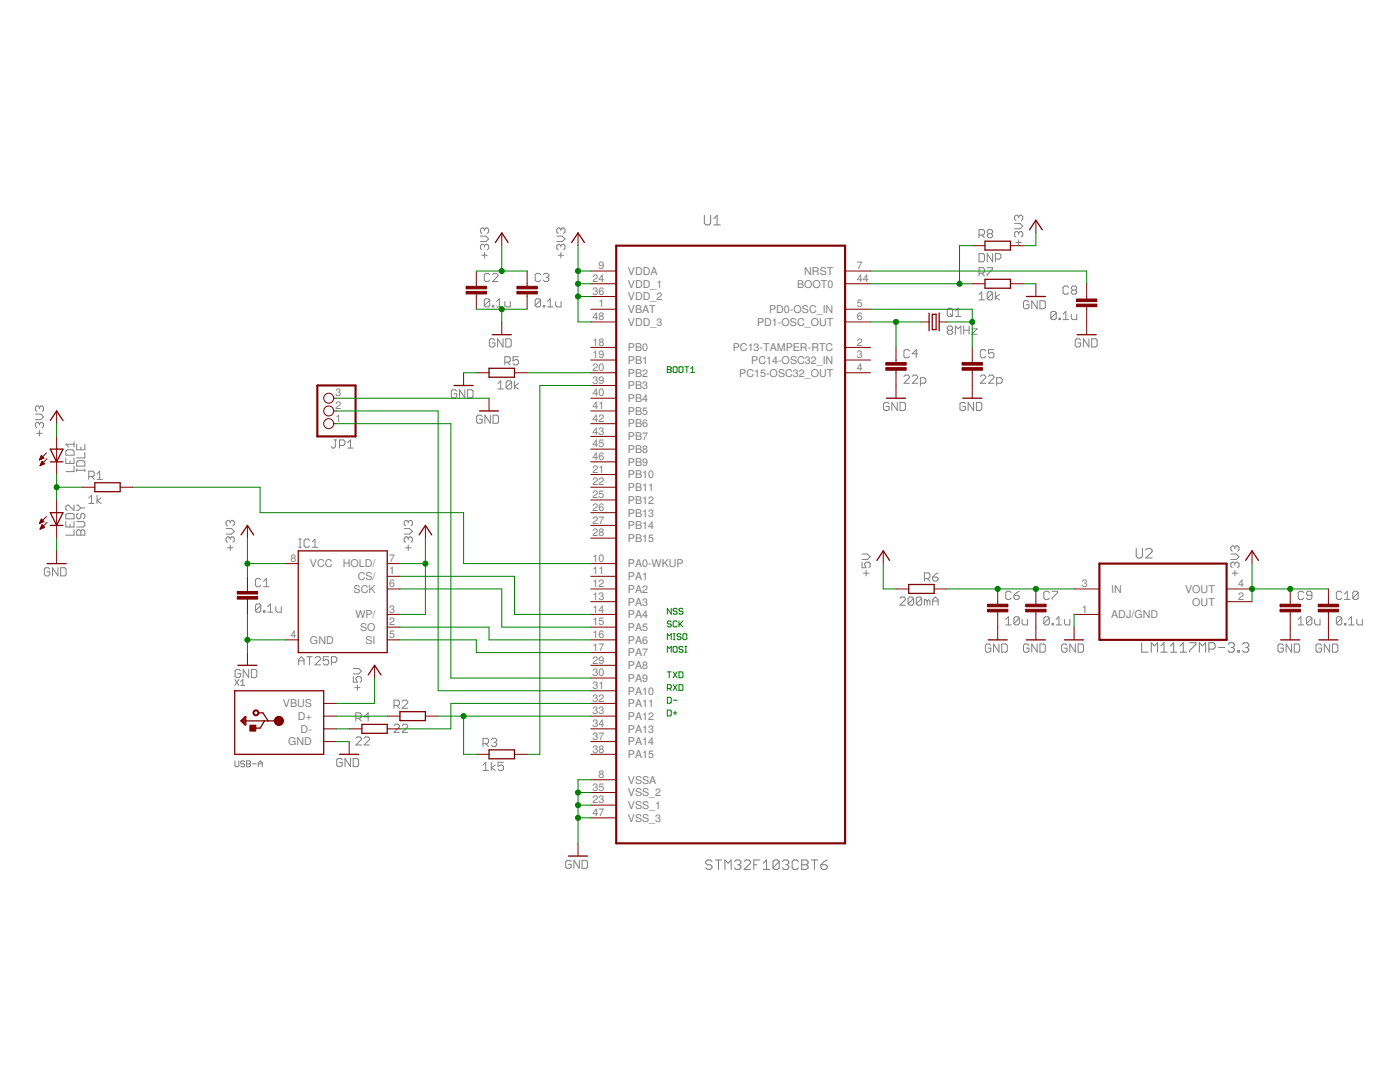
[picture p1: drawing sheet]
<svg xmlns="http://www.w3.org/2000/svg" width="279mm" height="216mm" viewBox="0 0 279 216" stroke-linecap="round" stroke-linejoin="round" font-family="sans-serif">
<g fill="none" stroke="#808080" stroke-width=".2">
<path d="M95.9 47.1h1.1l.5 .6-.5 .5h-1.1M96.2 50.9h1M96.7 45.8v.2M96.7 49v.3M96.7 50.4v1.1M96.7 49l-.3-.3h-.2l-.3 .3v.6l.3 .2M96.7 45.8l-.3-.3h-.2l-.3 .3v.5l.3 .3M96.7 49l.3-.3h.2l.3 .3v.6l-.3 .2M96.7 45.8l.3-.3h.2l.3 .3v.5l-.3 .3M97.7 54.8l-.2-.3h-.6l-.3 .3v1.1l.3 .3h.6l.2-.3M97.7 59.9l-.2-.3h-.6l-.3 .3v1.1M97.7 59.9v1.1l-.2 .2h-.6l-.3-.2"/>
<path d="M97.7 59.9l-1.1 1.1M98.3 54.8l.3-.3h.5l.3 .3v.3l-1.1 1.1h1.1M107.9 59.9l-.3-.3h-.5l-.3 .3v1.1M107.9 59.9v1.1l-.3 .2h-.5l-.3-.2M107.9 54.8l-.3-.3h-.5l-.3 .3v1.1l.3 .3h.5l.3-.3M107.9 59.9l-1.1 1.1M108.4 54.8l.3-.3h.6l.2 .3v.3l-.2 .3M109 55.4h.3M109.3 55.4l.2 .2v.3l-.2 .3h-.6l-.3-.3M111.1 47.1h1.1l.6 .6-.6 .5h-1.1M111.4 50.9h1.1M111.9 49l-.2-.3h-.3l-.3 .3v.6l.3 .2"/>
<path d="M111.9 49l.3-.3h.3l.3 .3v.6l-.3 .2M111.9 45.8l-.2-.3h-.3l-.3 .3v.5l.3 .3M111.9 45.8l.3-.3h.3l.3 .3v.5l-.3 .3M111.9 45.8v.2M111.9 49v.3M111.9 50.4v1.1M195.4 58.8l.5-.6v1.6M195.4 50.6h.8l.3 .3v1.1l-.3 .2h-.8zM195.4 59.8h1.1M195.4 46.9h.8l.3-.3v-.5l-.3-.3h-.8v1.6M195.4 54.5h.8l.3-.3v-.5l-.3-.3h-.8v1.7M195.9 54.5l.6 .6"/>
<path d="M195.9 46.9l.6 .5M197 53.4h1.1v.3l-1.1 1.1v.3M197.3 46.6l-.3-.2v-.3l.3-.3h.5l.3 .3v.3l-.3 .2M197.3 46.6l-.3 .3v.3l.3 .2h.5l.3-.2v-.3l-.3-.3M197.3 46.6h.5M198.1 58.5v1.1l-.3 .2h-.5l-.3-.2M198.1 50.6v1.6l-1.1-1.6v1.6M198.1 58.5l-.3-.3h-.5l-.3 .3v1.1M198.1 58.5l-1.1 1.1M198.6 51.7h.9l.2-.3v-.5l-.2-.3h-.9v1.6M198.6 58.2v1.6M199.5 58.8l-.9 .5 .9 .5"/>
<path d="M202.5 44.6h1.1l.5 .5-.5 .6h-1.1M202.8 48.4h1M203.3 46.5l-.3-.3h-.2l-.3 .3v.5l.3 .3M203.3 46.5l.3-.3h.2l.3 .3v.5l-.3 .3M203.3 43.2v.3M203.3 46.5v.3M203.3 47.9v1M203.3 43.2l-.3-.3h-.2l-.3 .3v.6l.3 .2M203.3 43.2l.3-.3h.2l.3 .3v.6l-.3 .2M213.3 57.3l-.3-.2h-.6l-.2 .2v1.1l.2 .3h.6l.3-.3M214.1 57.9l-.3-.3v-.3l.3-.2h.5l.3 .2v.3l-.3 .3M214.1 57.9l-.3 .3v.2l.3 .3h.5l.3-.3v-.2l-.3-.3"/>
<path d="M214.1 57.9h.5M91.1 78l-.2-.2h-.6l-.2 .2v1.1l.2 .3h.6l.2-.3v-.5h-.5M92.8 77.8v1.6l-1.1-1.6v1.6M93.3 77.8h.8l.3 .2v1.1l-.3 .3h-.8zM98.3 61h.3v.2h-.3zM98.8 67.9l-.3-.3h-.6l-.2 .3v1.1l.2 .2h.6l.3-.2v-.6h-.6M99.1 61.2h1.1M99.1 60.2l.6-.6v1.6M99.4 76.5l.5-.5v1.6M99.4 77.6h1.1M100.4 67.6v1.6l-1.1-1.6v1.6M100.8 60.2v.8l.2 .2h.8v-1"/>
<path d="M100.8 72.3h.8l.2-.3v-.5l-.2-.3h-.8v1.6M100.9 67.6h.8l.3 .3v1.1l-.3 .2h-.8zM101.3 72.3l.5 .5M102.1 76.3v1l-.3 .3h-.5l-.3-.3M102.1 76.3l-.3-.3h-.5l-.3 .3v1M102.1 76.3l-1.1 1M102.7 76v1.6M103.5 76.5l-.8 .6 .8 .5M103.5 71.2h-1.1v.8l.5-.3h.3l.3 .3v.5l-.3 .3h-.5l-.3-.3M108.4 61h.3v.2h-.3zM109.3 61.2h1M109.3 60.2l.5-.6v1.6"/>
<path d="M110.9 60.2v.8l.3 .2h.8v-1M180.4 75.1l.3-.3h.5l.3 .3v.3l-1.1 1.1h1.1M181.5 70l-.3-.2h-.5l-.3 .2v1.1l.3 .3h.5l.3-.3M182.1 75.1l.2-.3h.6l.2 .3v.3l-1 1.1h1M183.1 70.6h-1l.8-.8v1.6M183.7 76.5h.8l.3-.3v-.6l-.3-.2h-.8v1.6M189.3 65.9l-.3-.3v-.3l.3-.2h.5l.3 .2v.3l-.3 .3M189.3 61.5h.5l.3 .3v1.1l-.3 .2h-.5l-.3-.2v-1.1zM189.3 65.9l-.3 .3v.2l.3 .3h.5l.3-.3v-.2l-.3-.3M189.3 65.9h.5M189.6 62.6l.5 .5M190.7 66.7v-1.6l.5 .5 .6-.5v1.6"/>
<path d="M190.7 63.1h1.1M190.7 62.1l.5-.6v1.6M192.3 65.9h1.1M192.3 65.1v1.6M193.4 65.1v1.6M194 65.6h1l-1 1.1h1M195.6 75.1l.3-.3h.5l.3 .3v.3l-1.1 1.1h1.1M196.7 70l-.3-.2h-.5l-.3 .2v1.1l.3 .3h.5l.3-.3M197.3 75.1l.2-.3h.6l.3 .3v.3l-1.1 1.1h1.1M198.4 69.8h-1.1v.8l.5-.3h.3l.3 .3v.5l-.3 .3h-.6l-.2-.3M198.9 76.5h.8l.3-.3v-.6l-.3-.2h-.8v1.6M205.4 60.3l-.3-.3h-.6l-.2 .3v1.1l.2 .2h.6l.3-.2v-.6h-.6"/>
<path d="M207 60v1.6l-1.1-1.6v1.6M207.5 60h.8l.3 .3v1.1l-.3 .2h-.8zM210.8 62.4l-.3-.3h-.5l-.3 .3v1.1M210.8 62.4v1.1l-.3 .3h-.5l-.3-.3M210.8 62.4l-1.1 1.1M211.3 63.5h.3v.3h-.3zM212.2 63.8h1.1M212.2 62.7l.5-.6v1.7M213.8 62.7v.8l.3 .3h.8v-1.1M215.7 67.9l-.3-.3h-.5l-.3 .3v1.1l.3 .2h.5l.3-.2v-.6h-.6M217.3 67.6v1.6l-1.1-1.6v1.6M217.9 67.6h.8l.2 .3v1.1l-.2 .2h-.8z"/>
<path d="M7.1 82.6h1l.6 .6-.6 .5h-1M7.3 86.5h1.1M7.9 81.3v.3M7.9 84.6v.2M7.9 85.9v1.1M7.9 84.6l-.3-.3h-.3l-.2 .3v.5l.2 .3M7.9 81.3l-.3-.3h-.3l-.2 .3v.5l.2 .3M7.9 84.6l.2-.3h.3l.3 .3v.5l-.3 .3M7.9 81.3l.2-.3h.3l.3 .3v.5l-.3 .3M13.1 91.4v1.1h1.7v-1.1M13.4 89.7h1.1l.3 .3v.8h-1.7v-.8zM14 91.9v.6"/>
<path d="M14.8 93v1.1h-1.7M14.8 88.1v1.1M14.8 88.6h-1.7l.6 .6M15.3 88.7v1h1.6v-1M15.3 92.2l.3-.3h1.1l.2 .3v.8h-1.6zM15.3 93.8h1.6M15.3 93.6v.5M16.1 89.2v.5M16.9 90.3v1.1h-1.6M16.9 93.6v.5M17.7 99.4l.6-.6v1.7M17.7 95.1h.8l.3-.3v-.5l-.3-.3h-.8v1.7"/>
<path d="M18.3 95.1l.5 .6M19.4 98.8v1.7M19.4 94.6l.5-.6v1.7M19.4 95.7h1M20.2 99.4l-.8 .5 .8 .6M66.7 87.8h.5M66.9 87.8v1.3l-.2 .3h-.3l-.3-.3M67.8 88.9h.8l.2-.3v-.5l-.2-.3h-.8v1.6M69.4 88.3l.5-.5v1.6M69.4 89.4h1.1M96.2 83.1l-.3-.3h-.5l-.3 .3v1.1l.3 .3h.5l.3-.3v-.5h-.5M97.9 82.8v1.7l-1.1-1.7v1.7"/>
<path d="M98.4 82.8h.8l.3 .3v1.1l-.3 .3h-.8zM177.4 80.6l-.2-.3h-.6l-.3 .3v1.1l.3 .2h.6l.2-.2v-.6h-.5M179.1 80.3v1.6l-1.1-1.6v1.6M179.6 80.3h.8l.3 .3v1.1l-.3 .2h-.8zM192.7 80.6l-.3-.3h-.5l-.3 .3v1.1l.3 .2h.5l.3-.2v-.6h-.6M194.3 80.3v1.6l-1.1-1.6v1.6M194.9 80.3h.8l.2 .3v1.1l-.2 .2h-.8zM9.9 113.6l-.2-.3h-.6l-.3 .3v1l.3 .3h.6l.2-.3v-.5h-.5M11.6 113.3v1.6l-1.1-1.6v1.6M12.1 113.3h.8l.3 .3v1l-.3 .3h-.8zM13.1 104.1v1.1h1.7v-1.1M13.1 102.7l.3-.3h1.1l.3 .3v.8h-1.7z"/>
<path d="M14 104.6v.6M14.8 105.7v1.1h-1.7M14.8 100.8v1.1l-1.1-1.1h-.3l-.3 .3v.5l.3 .3M15.3 104.1h1.4l.2 .3v.5l-.2 .3h-1.4M15.3 100.8h.3l.5 .5M15.6 102.4l-.3 .3v.6l.3 .2h.3l.2-.2v-.6l.3-.3h.3l.2 .3v.6l-.2 .2M15.6 105.7h.3l.2 .3 .3-.3h.3l.2 .3v.8h-1.6v-.8zM16.1 106v.8M16.1 101.3l-.5 .6h-.3M16.1 101.3h.8M17.7 100.5h1.1M45.1 105.5h1.1l.6 .5-.6 .6h-1.1"/>
<path d="M45.4 109.3h1.1M46 104.1v.3M46 107.4v.3M46 108.8v1M46 107.4l-.3-.3h-.3l-.3 .3v.5l.3 .3M46 104.1l-.3-.3h-.3l-.3 .3v.6l.3 .2M46 107.4l.2-.3h.3l.3 .3v.5l-.3 .3M46 104.1l.2-.3h.3l.3 .3v.6l-.3 .2M52 115.7l-.2-.3h-.6l-.2 .3v1.1l.2 .3h.6l.2-.3M52.6 117.1h1.1M52.6 116l.5-.6v1.7M59.6 109.2h.5"/>
<path d="M59.6 107.6h.5M59.9 107.6v1.6M61.8 107.8l-.3-.2h-.5l-.3 .2v1.1l.3 .3h.5l.3-.3M62.3 109.2h1.1M62.3 108.1l.6-.5v1.6M80.7 105.5h1l.6 .5-.6 .6h-1M80.9 109.3h1.1M81.5 107.4l-.3-.3h-.3l-.2 .3v.5l.2 .3M81.5 107.4l.2-.3h.3l.3 .3v.5l-.3 .3M81.5 104.1l-.3-.3h-.3l-.2 .3v.6l.2 .2M81.5 104.1l.2-.3h.3l.3 .3v.6l-.3 .2M81.5 104.1v.3"/>
<path d="M81.5 107.4v.3M81.5 108.8v1M172 112.2v1.1h.8l-.2-.6v-.2l.2-.3h.6l.3 .3v.5l-.3 .3M172 110.6h1.1l.6 .5-.6 .5h-1.1M172.3 114.4h1.1M172.8 113.8v1.1M179.6 119.4l.3-.3h.5l.3 .3v.3l-1.1 1.1h1.1M182.3 119.4v1.1l-.3 .3h-.5l-.3-.3M182.3 119.4l-.3-.3h-.5l-.3 .3v1.1M182.3 119.4l-1.1 1.1M183.9 119.4v1.1l-.2 .3h-.6l-.2-.3M183.9 119.4l-.2-.3h-.6l-.2 .3v1.1"/>
<path d="M183.9 119.4l-1 1.1M184.5 115.4h.8l.3-.3v-.5l-.3-.3h-.8v1.7M185 119.9l-.2-.2h-.3v1.1M185 119.9v.9M185 119.9l.3-.2 .3 .2v.9M185 115.4l.6 .6M186.1 115.1h.8l.3 .3v.3l-.3 .3h-.5l-.3-.3zM186.1 119.9h1.1M187.2 114.3l-.5 .3-.6 .5M201.8 118.3l-.3-.3h-.5l-.3 .3v1l.3 .3h.5l.3-.3M202.4 118.8h.8l.2 .3v.2l-.2 .3h-.6l-.2-.3zM203.4 118l-.5 .3-.5 .5"/>
<path d="M209.4 118.3l-.3-.3h-.5l-.3 .3v1l.3 .3h.5l.3-.3M210 118h1.1v.3l-1.1 1v.3M245.6 110.6h1.1l.6 .5-.6 .5h-1.1M245.9 114.4h1.1M246.4 109.2v.3M246.4 112.5v.2M246.4 113.8v1.1M246.4 112.5l-.2-.3h-.3l-.3 .3v.5l.3 .3M246.4 109.2l-.2-.3h-.3l-.3 .3v.5l.3 .3M246.4 112.5l.3-.3h.3l.3 .3v.5l-.3 .3M246.4 109.2l.3-.3h.3l.3 .3v.5l-.3 .3M260.2 118.3l-.3-.3h-.5l-.3 .3v1l.3 .3h.5l.3-.3"/>
<path d="M261.8 118.8h-.8l-.3-.3v-.2l.3-.3h.5l.3 .3v1l-.3 .3h-.5l-.3-.3M267.8 118.3l-.3-.3h-.5l-.3 .3v1l.3 .3h.5l.3-.3M268.3 119.6h1.1M268.3 118.5l.6-.5v1.6M271.1 118.3l-.3-.3h-.5l-.3 .3v1M271.1 118.3v1l-.3 .3h-.5l-.3-.3M271.1 118.3l-1.1 1M46.9 135.6l.8 1.2M47.7 135.6l-.8 1.2M48 133.9l-.3-.3h-.5l-.3 .3v1l.3 .3h.5l.3-.3v-.5h-.5M48 136l.5-.4v1.2M48 136.8h.8"/>
<path d="M49.6 133.6v1.6l-1.1-1.6v1.6M50.2 133.6h.8l.3 .3v1l-.3 .3h-.8zM52 120.8l-.2-.3h-.6l-.2 .3v1.1M52 120.8v1.1l-.2 .3h-.6l-.2-.3M52 120.8l-1 1.1M52.6 121.9h.3v.3h-.3zM53.4 122.2h1.1M53.4 121.1l.6-.6v1.7M55.1 121.1v.8l.2 .3h.8v-1.1M59.6 132.7v-1.1l.5-.6 .6 .6v1.1M59.6 131.9h1.1M61.2 131h1.1"/>
<path d="M61.8 131v1.7M62.9 131.3l.2-.3h.6l.3 .3v.3l-1.1 1.1h1.1M65.6 131h-1.1v.9l.8-.3 .3 .3v.5l-.3 .3h-.5l-.3-.3M66.1 132.1h.9l.2-.2v-.6l-.2-.3h-.9v1.7M70.5 135v1.1h.8l-.2-.5v-.3l.2-.3h.6l.2 .3v.5l-.2 .3M70.5 133.4h1.1l.5 .5-.5 .6h-1.1M70.8 137.2h1.1M71.3 136.7v1.1M80.3 140l.2-.3h.6l.3 .3v.3l-1.1 1h1.1M186.1 120.8v-1.1l.6-.6 .5 .6v1.1M197.7 128.8l-.2-.3h-.6l-.2 .3v1.1l.2 .2h.6l.2-.2v-.6h-.5M199.4 128.5v1.6l-1.1-1.6v1.6"/>
<path d="M199.9 128.5h.8l.3 .3v1.1l-.3 .2h-.8zM200.7 124.7h1.1M200.7 123.6l.6-.5v1.6M203.4 123.3l-.2-.2h-.6l-.2 .2v1.1M203.4 123.3v1.1l-.2 .3h-.6l-.2-.3M203.4 123.3l-1 1.1M204 123.6v.8l.3 .3h.8v-1.1M205.4 128.8l-.3-.3h-.6l-.2 .3v1.1l.2 .2h.6l.3-.2v-.6h-.6M207 128.5v1.6l-1.1-1.6v1.6M207.5 128.5h.8l.3 .3v1.1l-.3 .2h-.8zM209.4 123.3l-.3-.2h-.5l-.3 .2v1.1M209.4 123.3v1.1l-.3 .3h-.5l-.3-.3"/>
<path d="M209.4 123.3l-1.1 1.1M210 124.4h.2v.3h-.2zM210.8 124.7h1.1M210.8 123.6l.5-.5v1.6M212.4 123.6v.8l.3 .3h.8v-1.1M213 128.8l-.3-.3h-.5l-.3 .3v1.1l.3 .2h.5l.3-.2v-.6h-.6M214.6 128.5v1.6l-1.1-1.6v1.6M215.2 128.5h.8l.2 .3v1.1l-.2 .2h-.8zM256.1 128.8l-.3-.3h-.5l-.3 .3v1.1l.3 .2h.5l.3-.2v-.6h-.5M257.7 128.5v1.6l-1-1.6v1.6M258.3 128.5h.8l.3 .3v1.1l-.3 .2h-.8zM259.1 124.7h1.1"/>
<path d="M259.1 123.6l.5-.5v1.6M261.8 123.3l-.3-.2h-.5l-.3 .2v1.1M261.8 123.3v1.1l-.3 .3h-.5l-.3-.3M261.8 123.3l-1.1 1.1M262.4 123.6v.8l.2 .3h.8v-1.1M263.7 128.8l-.2-.3h-.6l-.3 .3v1.1l.3 .2h.6l.2-.2v-.6h-.5M265.4 128.5v1.6l-1.1-1.6v1.6M265.9 128.5h.8l.3 .3v1.1l-.3 .2h-.8zM267.8 123.3l-.3-.2h-.5l-.3 .2v1.1M267.8 123.3v1.1l-.3 .3h-.5l-.3-.3M267.8 123.3l-1.1 1.1M268.3 124.4h.3v.3h-.3z"/>
<path d="M269.2 124.7h1M269.2 123.6l.5-.5v1.6M270.8 123.6v.8l.3 .3h.8v-1.1M46.9 151.8v1l.2 .2h.4l.2-.2v-1M48.8 152l-.2-.2h-.4l-.2 .2 .2 .4h.4l.2 .2-.2 .4h-.4l-.2-.2M49.2 151.8h.6l.2 .2-.2 .4 .2 .4-.2 .2h-.6zM49.2 152.4h.6M50.4 152.4h.8M51.6 152.4h.7M51.6 153v-.8l.3-.4 .4 .4v.8M68.3 151.6l-.3-.3h-.5l-.3 .3v1.1l.3 .3h.5l.3-.3v-.5h-.5M69.9 151.3v1.7l-1-1.7v1.7"/>
<path d="M70.5 151.3h.8l.3 .3v1.1l-.3 .3h-.8zM71 147.3l.3-.3h.5l.3 .3v.3l-1.1 1.1h1.1M71 143.3h.8l.3-.3v-.5l-.3-.3h-.8v1.7M71.6 143.3l.5 .6M72.7 147.3l.2-.3h.6l.2 .3v.3l-1 1.1h1M73.7 143h-1l.8-.8v1.7M78.6 144.8l.3-.3h.5l.3 .3v.2l-1.1 1.1h1.1M78.6 140.8h.8l.3-.3v-.5l-.3-.3h-.8v1.6M79.2 140.8l.5 .5M80.3 144.8l.2-.3h.6l.3 .3v.2l-1.1 1.1h1.1M96.4 152.7l.5-.6v1.6M96.4 153.7h1.1"/>
<path d="M96.4 148.4h.8l.3-.3v-.5l-.3-.3h-.8v1.6M96.9 148.4l.6 .5M98 152.1v1.6M98 147.6l.3-.3h.5l.3 .3v.2l-.3 .3M98.6 148.1h.2M98.8 152.7l-.8 .5 .8 .5M98.8 148.1l.3 .3v.3l-.3 .2h-.5l-.3-.2M100.5 152.1h-1.1v.8l.8-.2 .3 .2v.6l-.3 .2h-.5l-.3-.2M114 171.9l-.3-.2h-.5l-.3 .2v1.1l.3 .3h.5l.3-.3v-.5h-.6M115.6 171.7v1.6l-1.1-1.6v1.6M116.2 171.7h.8l.3 .2v1.1l-.3 .3h-.8z"/>
</g>
<g fill="none" stroke="#808080" stroke-width=".21">
<path d="M140.6 43v1.6l.3 .3h.6l.3-.3v-1.6M142.5 44.9h1.2M142.5 43.6l.6-.6v1.9M226.8 109.5v1.5l.3 .3h.6l.3-.3v-1.5M228.7 109.8l.3-.3h.6l.3 .3v.3l-1.2 1.2h1.2M227.8 128.2v1.9h1.3M229.8 130.1v-1.9l.6 .7 .6-.7v1.9M231.7 130.1h1.2M231.7 128.9l.6-.7v1.9M233.6 130.1h1.2M233.6 128.9l.6-.7v1.9M235.5 130.1h1.3"/>
<path d="M235.5 128.9l.6-.7v1.9M237.4 128.2h1.3v.4l-1.3 1.2v.3M239.4 130.1v-1.9l.6 .7 .6-.7v1.9M241.3 129.5h.9l.3-.3v-.6l-.3-.4h-.9v1.9M243.2 129.2h1.2M245.1 128.6l.3-.4h.6l.3 .4v.3l-.3 .3M245.7 129.2h.3M246 129.2l.3 .3v.3l-.3 .3h-.6l-.3-.3M247 129.8h.3v.3h-.3zM248 128.6l.3-.4h.6l.3 .4v.3l-.3 .3M248.6 129.2h.3M248.9 129.2l.3 .3v.3l-.3 .3h-.6l-.3-.3"/>
<path d="M142.1 171.9l-.3-.3h-.6l-.4 .3v.3l.4 .4h.6l.3 .2v.4l-.3 .3h-.6l-.4-.3M142.8 171.6h1.2M143.4 171.6v1.9M144.7 173.5v-1.9l.6 .6 .6-.6v1.9M146.6 171.9l.3-.3h.6l.3 .3v.3l-.3 .4M147.2 172.6h.3M147.5 172.6l.3 .2v.4l-.3 .3h-.6l-.3-.3M148.5 171.9l.3-.3h.7l.3 .3v.3l-1.3 1.3h1.3M150.4 172.6h.6M151.7 171.6h-1.3v1.9M152.3 173.5h1.3M152.3 172.2l.7-.6v1.9"/>
<path d="M155.5 171.9l-.3-.3h-.6l-.3 .3v1.3M155.5 171.9v1.3l-.3 .3h-.6l-.3-.3M155.5 171.9l-1.2 1.3M156.2 171.9l.3-.3h.6l.3 .3v.3l-.3 .4M156.8 172.6h.3M157.1 172.6l.3 .2v.4l-.3 .3h-.6l-.3-.3M159.3 171.9l-.3-.3h-.6l-.3 .3v1.3l.3 .3h.6l.3-.3M160 171.6h1l.3 .3v.3l-.3 .4 .3 .2v.4l-.3 .3h-1zM160 172.6h1M161.9 171.6h1.3M162.5 171.6v1.9M163.8 172.6h1l.3 .2v.4l-.3 .3h-.7l-.3-.3z"/>
<path d="M165.1 171.6l-.6 .3-.7 .7"/>
</g>
<g fill="none" stroke="#800000" stroke-width=".2">
<path d="M95.1 54.1v3M95.1 58.7v3M100.1 46.5v2.5M105.2 54.1v3M105.2 58.7v3M115.4 46.5v2.5M117.9 56.6h5.1M117.9 54.1h5.1M117.9 59.2h5.1M168.7 56.6h5M168.7 54.1h5M194 56.6h2.6"/>
<path d="M194 49h2.6M201.7 56.6h2.5M201.7 49h2.5M206.7 43.9v2.6M206.7 56.6v2.6M216.9 56.6v3.1M66.6 79.5h.5M92.5 74.4v2.5M95.1 74.4h2.5M97.6 79.5v2.5M100.1 64.2v2.6M102.7 74.4h2.5"/>
<path d="M117.9 64.2h5.1M117.9 74.4h5.1M117.9 61.7h5.1M117.9 69.3h5.1M117.9 71.8h5.1M117.9 76.9h5.1M117.9 79.5h5.1M168.7 64.2h5M168.7 74.4h5M168.7 61.7h5M168.7 69.3h5M168.7 71.8h5"/>
<path d="M178.8 69.3v3M178.8 73.9v5.6M183.9 64.2h1.5M187.4 64.2h1.6M194 69.3v3M194 73.9v5.6M216.9 61.2v5.6M7.9 91.7h.1M8 91.6h.3M8 91.5h.6M8 92.9h.1M8.1 91.3h.6"/>
<path d="M8.1 92.8h.2M8.1 91.2h.5M8.1 92.7h.5M8.1 92.5h.7M8.2 91.1h.3M8.2 91h.2M8.2 92.4h.6M8.3 90.9l.5 .5-.9 .4zM8.3 92.3h.4M8.3 92.2h.3M8.4 92.1h.1M8.4 92l-.4 .9"/>
<path d="M8.4 92l.5 .5-.9 .4M9.3 90.4l-1.4 1.4M9.4 91.5l-1.4 1.4M11.3 82v2.5M11.3 87.1v7.6M11.3 99.8v7.6M16.4 97.2h2.5M24 97.2h2.5M66.6 82h.5M66.6 84.5h.5M117.9 97.2h5.1M117.9 82h5.1"/>
<path d="M117.9 84.5h5.1M117.9 87.1h5.1M117.9 89.6h5.1M117.9 92.2h5.1M117.9 94.7h5.1M117.9 99.8h5.1M7.9 104.4h.2M8 104.2h.4M8 104.1h.7M8 105.6h.1M8.1 104h.6M8.1 105.4h.3"/>
<path d="M8.1 103.9h.5M8.1 105.3h.6M8.2 103.8h.2M8.2 105.2h.7M8.2 103.6h.1M8.2 105.1h.5M8.3 103.6l.5 .5-.9 .4zM8.3 105h.3M8.3 104.8h.2M8.4 104.7l-.4 .9M8.4 104.7l.5 .5-.9 .4M8.4 104.7h.1"/>
<path d="M9.3 103.1l-1.4 1.4M9.4 104.2l-1.4 1.4M11.3 109.9v2.6M49.4 104.8v2.6M49.4 115v3M49.4 119.5v3.1M57 112.5h2.5M77.3 112.5h2.5M77.3 115h2.5M77.3 117.5h2.5M84.9 104.8v2.6M117.9 112.5h5.1"/>
<path d="M117.9 115h5.1M117.9 117.5h5.1M117.9 102.3h5.1M117.9 104.8h5.1M117.9 107.4h5.1M176.3 109.9v2.6M178.8 117.5h2.6M186.4 117.5h2.6M199.1 117.5v3.1M206.7 117.5v3.1M214.4 117.5h5M244.8 117.5h5.1"/>
<path d="M249.9 109.9v2.6M257.5 117.5v3.1M265.1 117.5v3.1M49.4 130.2v2.6M57 127.7h2.5M74.8 132.8v2.5M77.3 125.1h2.5M77.3 122.6h2.5M77.3 127.7h2.5M117.9 125.1h5.1M117.9 122.6h5.1M117.9 127.7h5.1"/>
<path d="M117.9 120.1h5.1M117.9 130.2h5.1M117.9 132.8h5.1M117.9 135.3h5.1M117.9 137.8h5.1M199.1 122.1v5.6M206.7 122.1v5.6M214.4 125.1v2.6M214.4 122.6h5M244.8 120.1h5.1M257.5 122.1v5.6M265.1 122.1v5.6"/>
<path d="M64.6 142.9h2.5M64.6 145.4h2.5M64.6 140.4h2.5M64.6 148h2.5M69.7 145.4h2.5M69.7 148v2.5M77.3 142.9h2.5M77.3 145.4h2.5M84.9 142.9h2.5M95.1 150.5h2.5M102.7 150.5h2.5M117.9 150.5h5.1"/>
<path d="M117.9 142.9h5.1M117.9 145.4h5.1M117.9 140.4h5.1M117.9 148h5.1M117.9 155.6h5.1M117.9 158.1h5.1M115.4 168.3v2.5M117.9 160.7h5.1M117.9 163.2h5.1"/>
<circle cx="65.6" cy="79.5" r=".99"/>
<circle cx="65.6" cy="84.5" r=".99"/>
<circle cx="65.6" cy="82" r=".99"/>
</g>
<g fill="none" stroke="#800000" stroke-width=".25">
<path d="M98.9 48.4l1.2-1.9 1.3 1.9M114.1 48.4l1.3-1.9 1.2 1.9M196.6 55.7h5.1v1.8h-5.1zM196.6 48.1h5.1v1.8h-5.1zM204.8 59.2h3.8M205.5 45.8l1.2-1.9 1.3 1.9M90.6 76.9h3.8M97.6 73.5h5.1v1.8h-5.1zM98.2 66.8h3.8M176.9 79.5h3.8M185.4 62.5v3.5M186.1 62.7h.7v3.1h-.7z"/>
<path d="M187.4 62.5v3.5M192.1 79.5h3.8M215 66.8h3.8M10 83.9l1.3-1.9 1.3 1.9M10 89.6h2.6l-1.3 2.6zM10 92.2h2.6M18.9 96.3h5.1v1.8h-5.1zM95.7 82h3.8M9.4 112.5h3.8M10 102.3h2.6l-1.3 2.5zM10 104.8h2.6M48.1 106.7l1.3-1.9 1.2 1.9"/>
<path d="M59.5 109.9h17.8v20.3h-17.8zM83.6 106.7l1.3-1.9 1.3 1.9M175 111.8l1.3-1.9 1.2 1.9M181.4 116.6h5v1.8h-5zM248.6 111.8l1.3-1.9 1.2 1.9M46.8 137.8h17.8v12.7h-17.8v-12.7M47.5 132.8h3.8M73.5 134.7l1.3-1.9 1.2 1.9M197.2 127.7h3.8M204.8 127.7h3.8M212.4 127.7h3.8M255.6 127.7h3.8"/>
<path d="M263.2 127.7h3.8M48.3 143.8l.4-.4v.9l-.2-.5M48.9 143h.2v1.6h-.2l-.8-.8zM48.9 143v1.4M49.1 143.8h6.6M51.5 142.2h1l1 1.6M52.8 143.8l-.9 1.5h-1.2M67.8 150.5h3.8M72.2 144.5h5.1v1.8h-5.1zM79.8 142h5.1v1.8h-5.1zM97.6 149.6h5.1v1.8h-5.1zM113.5 170.8h3.8"/>
</g>
<g fill="#800000" stroke="#800000" stroke-width=".2">
<path d="M176.8 73.4h4v.5h-4z"/>
<path d="M176.8 72.3h4v.6h-4z"/>
<path d="M192 73.4h4.1v.5h-4.1z"/>
<path d="M192 72.3h4.1v.6h-4.1z"/>
<path d="M204.7 121.6h4.1v.5h-4.1z"/>
<path d="M204.7 120.6h4.1v.5h-4.1z"/>
<path d="M255.5 121.6h4v.5h-4z"/>
<path d="M255.5 120.6h4v.5h-4z"/>
<path d="M197.1 121.6h4v.5h-4z"/>
<path d="M197.1 120.6h4v.5h-4z"/>
<path d="M263.1 121.6h4v.5h-4z"/>
<path d="M263.1 120.6h4v.5h-4z"/>
<path d="M214.8 60.7h4.1v.5h-4.1z"/>
<path d="M214.8 59.7h4.1v.5h-4.1z"/>
<path d="M93 58.1h4.1v.6h-4.1z"/>
<path d="M93 57.1h4.1v.5h-4.1z"/>
<path d="M103.2 58.1h4v.6h-4z"/>
<path d="M103.2 57.1h4v.5h-4z"/>
<path d="M47.3 119h4.1v.5h-4.1z"/>
<path d="M47.3 118h4.1v.5h-4.1z"/>
<path d="M49.9 144.7h1.2v1.2h-1.2z"/>
</g>
<path d="M123 49h45.7v119.3h-45.7zM63.3 76.9h7.7v10.2h-7.7zM219.4 112.5h25.4v15.2h-25.4z" fill="none" stroke="#800000" stroke-width=".42"/>
<g fill="none" stroke="#800000" stroke-width="1">
<circle cx="51.1" cy="142.2" r=".19"/>
<circle cx="55.7" cy="143.8" r=".51"/>
</g>
<g fill="none" stroke="#008000" stroke-width=".2">
<path d="M95.1 54.1h10.1M100.1 49v5.1M115.4 49v15.2h2.5M115.4 56.6h2.5M115.4 54.1h2.5M115.4 59.2h2.5M173.7 56.6h20.3M173.7 54.1h43.2v2.5M194 49h-2.5v7.6M204.2 56.6h2.5M206.7 46.5v2.5h-2.5M67.1 79.5h30.5"/>
<path d="M92.5 74.4h2.6M95.1 61.7h10.1M100.1 61.7v2.5M105.2 74.4h12.7M117.9 76.9h-10.2v73.6h-2.5M133.2 73.2h.6l.2 .2-.2 .3 .2 .4-.2 .2h-.6zM133.2 73.7h.6M134.5 73.2h.4l.2 .2v.7l-.2 .2h-.4l-.2-.2v-.7zM135.5 73.4l.2-.2h.4l.2 .2v.7l-.2 .2h-.4l-.2-.2zM136.7 73.2h.8M137.1 73.2v1.1M137.9 74.3h.7"/>
<path d="M137.9 73.6l.3-.4v1.1M173.7 64.2h10.2M173.7 61.7h20.3v7.6M178.8 64.2v5.1M189 64.2h5M11.3 84.5v2.6M11.3 94.7v5.1M11.3 97.2h5.1M26.5 97.2h25.4v5.1h40.6v10.2h25.4M67.1 84.5h22.9v50.8h27.9M67.1 82h20.3v55.8h30.5M11.3 107.4v2.5"/>
<path d="M49.4 107.4v7.6M49.4 112.5h7.6M79.8 117.5h20.3v7.6h17.8M79.8 112.5h5.1M79.8 115h22.9v7.6h15.2M84.9 107.4v15.2h-5.1M176.3 112.5v5h2.5M189 117.5h25.4M249.9 112.5v7.6M249.9 117.5h15.2M49.4 127.7h7.6M49.4 122.6v7.6"/>
<path d="M74.8 135.3v5.1h-7.7M79.8 127.7h15.3v2.5h22.8M79.8 125.1h17.8v2.6h20.3M133.2 134.1h.8M133.2 127.6v-1.2l.4 .5 .4-.5v1.2M133.2 130.2v-1.2l.4 .4 .4-.4v1.2M133.2 137.4h.6l.2-.2v-.4l-.2-.2h-.6v1.2M133.2 139.1h.6l.2 .2v.8l-.2 .2h-.6zM133.6 134.1v1.1M133.6 137.4l.4 .4M134 121.4v1.2l-.8-1.2v1.2M134 124.1l-.2-.2h-.4l-.2 .4 .2 .2h.4l.2 .4-.2 .2h-.4l-.2-.2"/>
<path d="M134.3 134.1l.8 1.1M134.3 136.6l.8 1.2M134.3 139.7h.8M134.3 127.6h.4M134.3 126.4h.4M134.5 129h.4l.2 .2v.8l-.2 .2h-.4l-.2-.2v-.8zM134.5 126.4v1.2M135.1 134.1l-.8 1.1M135.1 136.6l-.8 1.2M135.1 121.6l-.2-.2h-.4l-.2 .2 .2 .4h.4l.2 .2-.2 .4h-.4l-.2-.2M135.1 124.1l-.2-.2h-.4l-.2 .2v.8l.2 .2h.4l.2-.2M135.5 134.1h.6l.2 .2v.7l-.2 .2h-.6z"/>
<path d="M135.5 123.9v1.2M135.5 136.6h.6l.2 .2v.8l-.2 .2h-.6zM135.7 124.5l.6 .6M135.9 126.7l-.2-.3h-.4l-.2 .5 .2 .1h.4l.2 .4-.2 .2h-.4l-.2-.2M136.3 121.6l-.2-.2h-.4l-.2 .2 .2 .4h.4l.2 .2-.2 .4h-.4l-.2-.2M136.3 129.2l-.2-.2h-.4l-.2 .2 .2 .4h.4l.2 .2-.2 .4h-.4l-.2-.2M136.3 123.9l-.8 .8M136.5 126.4h.4l.2 .3v.7l-.2 .2h-.4l-.2-.2v-.7zM136.7 129h.4M136.7 130.2h.4M136.9 129v1.2M214.4 122.6v2.5"/>
<path d="M67.1 148h2.6M67.1 145.4h2.6M67.1 142.9h10.2M87.4 142.9h30.5M92.5 142.9v7.6h2.6M115.4 158.1h2.5M117.9 155.6h-2.5v12.7M117.9 140.4h-27.9v5h-10.2M133.2 141.7h.6l.2 .2v.8l-.2 .2h-.6zM134.3 142.3h.8M134.7 141.9v.8M115.4 160.7h2.5"/>
<path d="M115.4 163.2h2.5"/>
</g>
<g fill="#008000" stroke="#008000" stroke-width=".2">
<circle cx="194" cy="64.2" r=".51"/>
<circle cx="178.8" cy="64.2" r=".51"/>
<circle cx="100.1" cy="61.7" r=".51"/>
<circle cx="49.4" cy="127.7" r=".51"/>
<circle cx="115.4" cy="158.1" r=".51"/>
<circle cx="115.4" cy="160.7" r=".51"/>
<circle cx="115.4" cy="163.2" r=".51"/>
<circle cx="257.5" cy="117.5" r=".51"/>
<circle cx="249.9" cy="117.5" r=".51"/>
<circle cx="100.1" cy="54.1" r=".51"/>
<circle cx="49.4" cy="112.5" r=".51"/>
<circle cx="84.9" cy="112.5" r=".51"/>
<circle cx="115.4" cy="59.2" r=".51"/>
<circle cx="115.4" cy="56.6" r=".51"/>
<circle cx="115.4" cy="54.1" r=".51"/>
<circle cx="206.7" cy="117.5" r=".51"/>
<circle cx="199.1" cy="117.5" r=".51"/>
<circle cx="191.5" cy="56.6" r=".51"/>
<circle cx="11.3" cy="97.2" r=".51"/>
<circle cx="92.5" cy="142.9" r=".51"/>
</g>
<g font-size="2.1" fill="#808080">
<text x="119.5" y="53.7">9</text>
<text x="171" y="53.7">7</text>
<text x="118.3" y="56.3">24</text>
<text x="118.3" y="58.8">36</text>
<text x="125.3" y="54.8">VDDA</text>
<text x="125.3" y="57.4">VDD_1</text>
<text x="125.3" y="59.9">VDD_2</text>
<text x="159.1" y="57.4">BOOT0</text>
<text x="160.5" y="54.8">NRST</text>
<text x="171" y="56.3">44</text>
<text x="118.3" y="63.9">48</text>
<text x="119.5" y="61.3">1</text>
<text x="125.3" y="62.5">VBAT</text>
<text x="125.3" y="65">VDD_3</text>
<text x="151.1" y="65">PD1-OSC_OUT</text>
<text x="153.5" y="62.5">PD0-OSC_IN</text>
<text x="171" y="61.3">5</text>
<text x="171" y="63.9">6</text>
<text x="118.3" y="69">18</text>
<text x="118.3" y="71.5">19</text>
<text x="125.3" y="70.1">PB0</text>
<text x="146.3" y="70.1">PC13-TAMPER-RTC</text>
<text x="171" y="69">2</text>
<text x="171" y="71.5">3</text>
<text x="118.3" y="74">20</text>
<text x="118.3" y="76.6">39</text>
<text x="125.3" y="72.6">PB1</text>
<text x="125.3" y="75.1">PB2</text>
<text x="125.3" y="77.7">PB3</text>
<text x="147.5" y="75.2">PC15-OSC32_OUT</text>
<text x="149.9" y="72.6">PC14-OSC32_IN</text>
<text x="171" y="74">4</text>
<text x="66.9" y="81.6">2</text>
<text x="66.9" y="79.1">3</text>
<text x="118.3" y="79.1">40</text>
<text x="118.3" y="81.6">41</text>
<text x="125.3" y="80.2">PB4</text>
<text x="125.3" y="82.8">PB5</text>
<text x="66.9" y="84.2">1</text>
<text x="118.3" y="84.2">42</text>
<text x="118.3" y="86.7">43</text>
<text x="118.3" y="89.3">45</text>
<text x="125.3" y="85.3">PB6</text>
<text x="125.3" y="87.8">PB7</text>
<text x="118.3" y="91.8">46</text>
<text x="118.3" y="94.3">21</text>
<text x="125.3" y="90.4">PB8</text>
<text x="125.3" y="92.9">PB9</text>
<text x="125.3" y="95.4">PB10</text>
<text x="118.3" y="96.9">22</text>
<text x="118.3" y="99.4">25</text>
<text x="118.3" y="101.9">26</text>
<text x="125.3" y="98">PB11</text>
<text x="125.3" y="100.5">PB12</text>
<text x="118.3" y="104.5">27</text>
<text x="118.3" y="107">28</text>
<text x="125.3" y="103.1">PB13</text>
<text x="125.3" y="105.6">PB14</text>
<text x="58" y="112.1">8</text>
<text x="61.9" y="113.2">VCC</text>
<text x="68.4" y="113.2">HOLD/</text>
<text x="77.6" y="112.1">7</text>
<text x="118.3" y="112.1">10</text>
<text x="125.3" y="108.1">PB15</text>
<text x="125.3" y="113.2">PA0-WKUP</text>
<text x="70.6" y="118.3">SCK</text>
<text x="71.4" y="115.8">CS/</text>
<text x="77.6" y="114.6">1</text>
<text x="77.6" y="117.2">6</text>
<text x="118.3" y="114.6">11</text>
<text x="118.3" y="117.2">12</text>
<text x="118.3" y="119.7">13</text>
<text x="125.3" y="115.8">PA1</text>
<text x="125.3" y="118.3">PA2</text>
<text x="215.9" y="117.2">3</text>
<text x="221.8" y="118.3">IN</text>
<text x="236.5" y="118.3">VOUT</text>
<text x="247.1" y="117.2">4</text>
<text x="247.1" y="119.7">2</text>
<text x="70.9" y="123.4">WP/</text>
<text x="71.9" y="125.9">SO</text>
<text x="77.6" y="124.8">2</text>
<text x="77.6" y="122.2">3</text>
<text x="118.3" y="122.2">14</text>
<text x="118.3" y="124.8">15</text>
<text x="125.3" y="120.8">PA3</text>
<text x="125.3" y="123.4">PA4</text>
<text x="125.3" y="125.9">PA5</text>
<text x="215.9" y="122.2">1</text>
<text x="221.8" y="123.4">ADJ/GND</text>
<text x="237.9" y="120.8">OUT</text>
<text x="58" y="127.3">4</text>
<text x="61.9" y="128.4">GND</text>
<text x="72.9" y="128.4">SI</text>
<text x="77.6" y="127.3">5</text>
<text x="118.3" y="127.3">16</text>
<text x="118.3" y="129.9">17</text>
<text x="125.3" y="128.4">PA6</text>
<text x="125.3" y="131">PA7</text>
<text x="118.3" y="132.4">29</text>
<text x="118.3" y="134.9">30</text>
<text x="118.3" y="137.5">31</text>
<text x="125.3" y="133.5">PA8</text>
<text x="125.3" y="136.1">PA9</text>
<text x="56.5" y="141.1">VBUS</text>
<text x="59.5" y="143.7">D+</text>
<text x="118.3" y="140">32</text>
<text x="118.3" y="142.5">33</text>
<text x="125.3" y="138.6">PA10</text>
<text x="125.3" y="141.1">PA11</text>
<text x="125.3" y="143.7">PA12</text>
<text x="57.5" y="148.7">GND</text>
<text x="60" y="146.2">D-</text>
<text x="118.3" y="145.1">34</text>
<text x="118.3" y="147.6">37</text>
<text x="125.3" y="146.2">PA13</text>
<text x="125.3" y="148.7">PA14</text>
<text x="118.3" y="150.2">38</text>
<text x="119.5" y="155.2">8</text>
<text x="125.3" y="151.3">PA15</text>
<text x="118.3" y="157.8">35</text>
<text x="118.3" y="160.3">23</text>
<text x="125.3" y="156.4">VSSA</text>
<text x="125.3" y="158.9">VSS_2</text>
<text x="125.3" y="161.4">VSS_1</text>
<text x="118.3" y="162.8">47</text>
<text x="125.3" y="164">VSS_3</text>
</g>
</svg>
